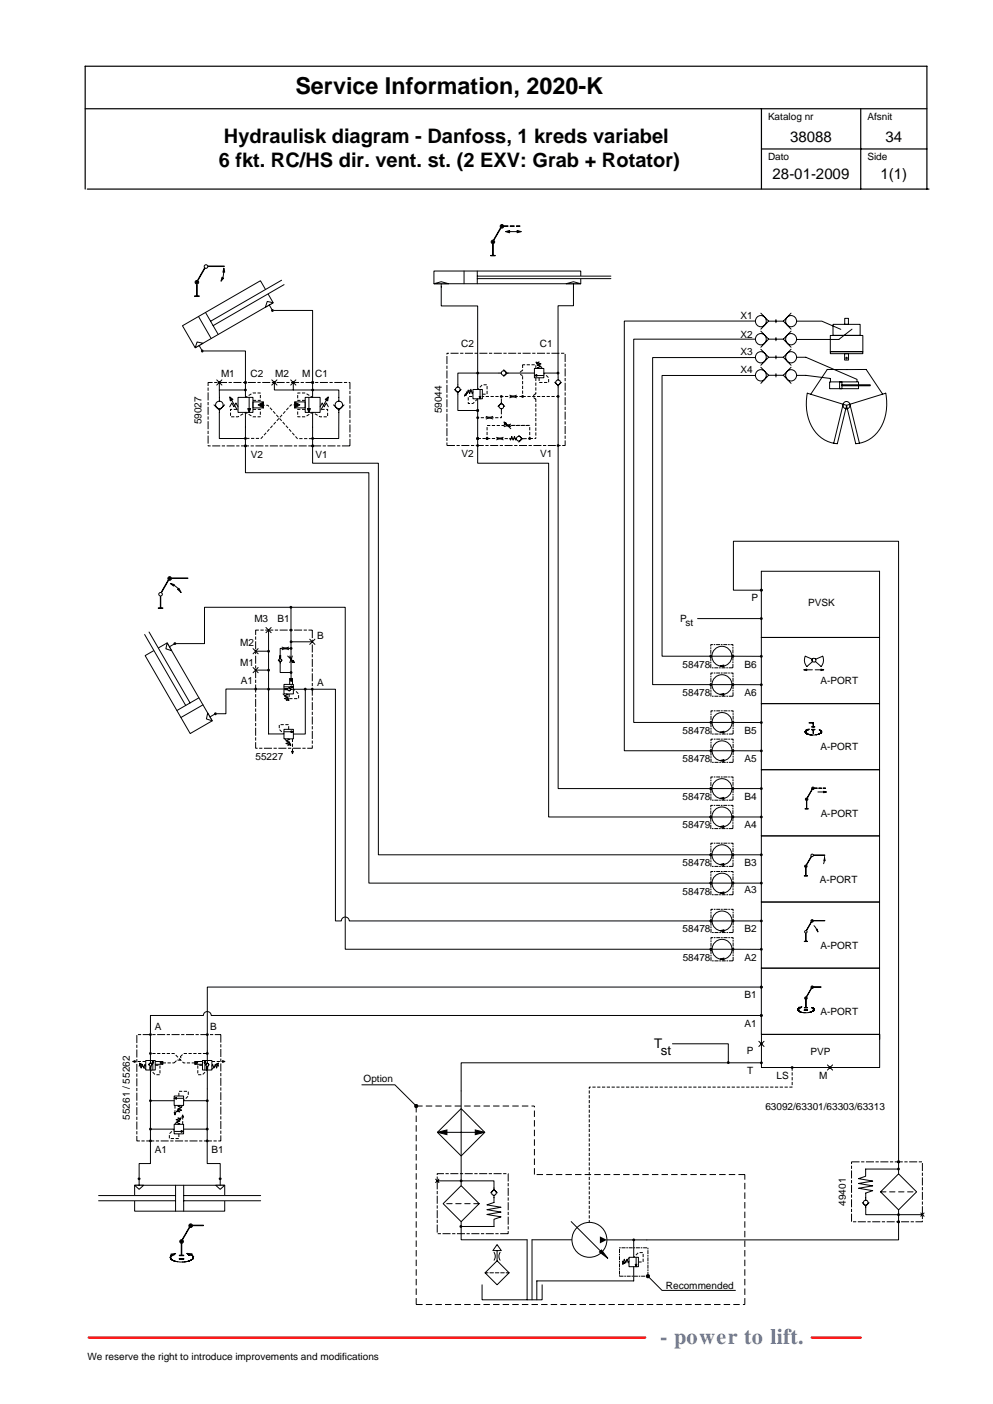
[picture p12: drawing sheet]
<svg xmlns="http://www.w3.org/2000/svg" width="210mm" height="297mm" viewBox="0 0 210 297" stroke-linecap="round" stroke-linejoin="round" font-family="sans-serif">
<path d="M76.5 229.5h7l4.5 4.5" fill="none" stroke="#000" stroke-width=".21"/>
<circle cx="88" cy="234" r=".45" fill="#000"/>
<path d="M18 23h178M161 31.5h35M161 23v17M182 23v17M18 40v-26h178v26M18.5 40h177.9" fill="none" stroke="#000" stroke-width=".25"/>
<path d="M18.8 283h117.6M171.7 283h10.3" fill="none" stroke="#f00" stroke-width=".51"/>
<path d="M38.6 68.9l16.5-9.5 2.7 4.7-16.5 9.5z" fill-rule="evenodd" fill="#fff"/>
<path d="M38.6 68.9l16.5-9.5 2.7 4.7-16.5 9.5z" fill="none" stroke="#000" stroke-width=".21"/>
<path d="M43 68.8l16.5-9.5 .6 .9-16.5 9.5z" fill-rule="evenodd" fill="#fff"/>
<path d="M59.5 59.3l-15 8.7M42 67l2.7 4.6M43.5 66.1l2.6 4.7M60.1 60.2l-15 8.7" fill="none" stroke="#000" stroke-width=".21"/>
<path d="M41.7 72.3l1.2 .3-1.6 1z" fill="#fff"/>
<path d="M41.7 72.3l1.2 .3-1.6 1z" fill="none" stroke="#000" stroke-width=".21"/>
<path d="M56.5 63.8l1.3 .3-1.7 .9z" fill="#fff"/>
<path d="M42.1 73.1l.7 1.2M56.5 63.8l1.3 .3-1.7 .9zM56.9 64.5l.7 1.2" fill="none" stroke="#000" stroke-width=".21"/>
<path d="M28.5 250.8h19v5.4h-19z" fill="#fff"/>
<path d="M28.5 250.8h19v5.4h-19z" fill="none" stroke="#000" stroke-width=".21"/>
<path d="M20.8 252.9h34.3v1.1h-34.3z" fill="#fff"/>
<path d="M20.8 254h16.3M20.8 252.9h16.3M37.1 250.8v5.4M38.8 254h16.3M38.8 252.9h16.3M38.8 250.8v5.4" fill="none" stroke="#000" stroke-width=".21"/>
<path d="M45.6 250.8h1.9l-.9 .8z" fill="#fff"/>
<path d="M45.6 250.8h1.9l-.9 .8z" fill="none" stroke="#000" stroke-width=".21"/>
<path d="M28.5 250.8h1.9l-1 .8z" fill="#fff"/>
<path d="M28.5 250.8h1.9l-1 .8zM29.4 249.4v1.4M46.6 249.4v1.4" fill="none" stroke="#000" stroke-width=".21"/>
<path d="M30.7 138.7l4.6-2.7 9.6 16.5-4.7 2.7z" fill-rule="evenodd" fill="#fff"/>
<path d="M30.7 138.7l4.6-2.7 9.6 16.5-4.7 2.7z" fill="none" stroke="#000" stroke-width=".21"/>
<path d="M30.6 134.2l.9-.5 9.5 16.5-.9 .5z" fill-rule="evenodd" fill="#fff"/>
<path d="M30.6 134.2l8.7 15M31.5 133.7l8.7 15M42.1 147.6l-4.7 2.7M42.9 149.1l-4.7 2.7" fill="none" stroke="#000" stroke-width=".21"/>
<path d="M43.9 150.9l1 1.6-1.3-.4z" fill="#fff"/>
<path d="M43.9 150.9l1 1.6-1.3-.4z" fill="none" stroke="#000" stroke-width=".21"/>
<path d="M35.3 136l1 1.7-1.2-.4z" fill="#fff"/>
<path d="M35.3 136l1 1.7-1.2-.4zM37 136.2l-1.2 .6M45.6 151l-1.2 .7" fill="none" stroke="#000" stroke-width=".21"/>
<path d="M91.8 57.3h31v2.7h-31z" fill="#fff"/>
<path d="M91.8 57.3h31v2.7h-31z" fill="none" stroke="#000" stroke-width=".21"/>
<path d="M98.1 58.4h31.1v.5h-31.1z" fill="#fff"/>
<path d="M98.1 57.3v2.7M100.9 58.9h28.3M100.9 58.4h28.3M100.9 57.3v2.7" fill="none" stroke="#000" stroke-width=".21"/>
<path d="M91.8 60l1.5-.4 1.6 .4z" fill="#fff"/>
<path d="M91.8 60l1.5-.4 1.6 .4z" fill="none" stroke="#000" stroke-width=".21"/>
<path d="M119.7 60l1.6-.4 1.5 .4z" fill="#fff"/>
<path d="M93.3 60v4.7h7.7v10M119.7 60l1.6-.4 1.5 .4zM121.3 60v4.7h-3.3v10M112.5 262.3h8.4M128.3 262.3h8.5" fill="none" stroke="#000" stroke-width=".21"/>
<circle cx="124.6" cy="262.3" r="3.7" fill="#fff"/>
<g fill="none" stroke="#000" stroke-width=".21">
<path d="M120.7 258.4l6.3 6.3M126.8 264.9l.4-.4 1.3 1.7z"/>
<circle cx="124.6" cy="262.3" r="3.7"/>
</g>
<path d="M126.9 261.6l1.4 .7-1.4 .8zM126.8 264.9l.4-.4 1.3 1.7z" fill="#000"/>
<path d="M105.1 266.7l2.6 2.6-2.6 2.5-2.5-2.5zM105.1 263.3l.9 1.3h-.9v2.1v-2.1h-.9z" fill-rule="evenodd" fill="#fff"/>
<path d="M161 224.9h-63.5v5.9M101.9 271.8v3.2h12.7v-3.2M102.6 269.3h.6M103.6 269.3h.8M104.5 265a1.47 1.47 0 0 1 0 1.6M104.7 269.3h.8M105.1 266.7l2.6 2.6-2.6 2.5-2.5-2.5zM105.1 264.6h.9l-.9-1.3-.9 1.3h.9v2.1M105.7 265a1.47 1.47 0 0 0 0 1.6M105.9 269.3h.7M107 269.3h.7M111.5 262.3v12.7" fill="none" stroke="#000" stroke-width=".21"/>
<path d="M92.5 239.6l5-5.1 5 5.1-5 5z" fill-rule="evenodd" fill="#fff"/>
<g fill="none" stroke="#000" stroke-width=".21">
<path d="M37.3 136.2h5.9v-7.7h29.8v72.3h77.1M60 154.3h2v2h-2zM60 154.8h2M60.2 156.3l1.3 1.3M60.9 156.3l.4 .1-.8 .3 .8 .3-.8 .3 .8 .3-.4 .1M61 157.5l.3-.3 .2 .4zM61.6 154.6l.4 .2-.4 .2zM66.4 145.8h4.5v49h1.3a.84 .84 0 0 1 .8-.8 .84 .84 0 0 1 .9 .8h76.2M160.7 208.8h-116.9v9.8M160.7 214.8h-116a.83 .83 0 0 0-.9-.8 .83 .83 0 0 0-.8 .8h-11.2v3.8M92.5 239.6l5-5.1 5 5.1-5 5zM92.5 239.6l2-.5v1z"/>
<path d="M92.5 239.6h10M97.5 230.8v17.5M100.5 239.1l2 .5-2 .5zM31.8 241.7v4.5h-2.4v2.9M43.8 241.7v4.5h2.8v2.9"/>
</g>
<g fill="#000">
<path d="M61 157.5l.3-.3 .2 .4zM61.6 154.6l.4 .2-.4 .2zM92.5 239.6l2-.5v1zM100.5 239.1l2 .5-2 .5z"/>
<circle cx="37" cy="136.2" r=".3"/>
<circle cx="66.1" cy="145.8" r=".3"/>
<circle cx="150.3" cy="194.8" r=".3"/>
<circle cx="31.8" cy="218.9" r=".3"/>
<circle cx="43.8" cy="218.9" r=".3"/>
<circle cx="150.4" cy="200.8" r=".3"/>
<circle cx="161" cy="214.8" r=".3"/>
<circle cx="161" cy="208.8" r=".3"/>
<circle cx="29.4" cy="249.4" r=".31"/>
<circle cx="31.8" cy="241.4" r=".3"/>
<circle cx="43.8" cy="241.4" r=".3"/>
<circle cx="46.6" cy="249.4" r=".31"/>
</g>
<path d="M54.1 133.3h11.9v25h-11.9z" fill="none" stroke="#000" stroke-width=".21" stroke-dasharray="1.7 .3 .7 .3" stroke-linecap="butt"/>
<path d="M61 154.3v-1h-1.9v1l.9 1" fill="none" stroke="#000" stroke-width=".21" stroke-dasharray=".7 .3" stroke-linecap="butt"/>
<path d="M61.7 159h.3l-.2 .4z" fill="#fff"/>
<g fill="none" stroke="#000" stroke-width=".21">
<path d="M43.2 56.7l-1.4 2.5M43.3 56.8l-1.4 2.5M44 56.4h3.4M44 56.3h3.4M46.9 58.7l.4 .1-.6 .7zM47.3 56.7l.2 .9h-.4zM47.3 56.7v.9l-.2 1.3M103.8 54.1h.9M103.8 54h.9M104.2 51.7v2.3M104.3 51.7v2.3M105.9 48.1l-1.5 2.6"/>
<path d="M106 48.2l-1.5 2.6M106.5 47.8h.9M106.5 47.9h.9M106.9 49l.9-.2v.5zM107.6 49h2.6M107.9 47.9h.8M107.9 47.8h.8M109.2 47.9h.7M109.2 47.8h.7M109.3 48.7l.9 .3-.9 .2zM41.1 62.6h1M41.1 62.7h1"/>
<path d="M41.6 60.2v2.3M41.7 60.2v2.3M43.1 74.3h8.8v6.3M57.9 65.7h8.2v14.9M101 74.7v7.7M106 78.9h-9.2v3M106.5 78.2l.7 .7h5.8M106.8 78.5a.5 .5 0 0 0-.8 .3 .5 .5 0 0 0 .6 .6 .5 .5 0 0 0 .3-.8M107.2 78.9l-.7 .7M113 78h2v1.9h-2zM113 79.4l.5-.2v.4zM113.4 76.6l.4 .2-.2 .3z"/>
<path d="M113.4 76.6l1.2 1.3M114 76.6l-.4 .1 .8 .3-.8 .3 .8 .2-.8 .3 .4 .2M115 79.4l-2 .1M118 74.7v4.2h-3M118 79.9v.5M51.9 94.6v5.4h26.1v86.8h72M66.1 94.6v3.4h13.9v82.8h70M96.1 82.4l.7 .7M97.2 82.7a.51 .51 0 0 0-.4-.8 .51 .51 0 0 0-.5 .7 .51 .51 0 0 0 .8 .2M97.5 82.4l-.7 .7v3.7h4.2v-2.4M98.4 83.3l.3 .2-.5 .3zM98.6 82.9l.1 .4 .3-.8 .3 .8 .3-.8 .3 .8 .1-.4"/>
<path d="M99.6 82.4l-1.4 1.4M100 82.4h2v2h-2zM101 94.6v3.4h15v74.8h34M101 87.1v5.4M101 92.8v1.5M101.3 83.9h.4l-.2 .5zM101.5 82.4v2M102.8 88.1a1.48 1.48 0 0 0 1.4 0M102.8 88.6a1.48 1.48 0 0 1 1.4 0M105 92.5a1.62 1.62 0 0 0 1.4 0M105 93a1.48 1.48 0 0 1 1.4 0M106 85v.3l.7 .7"/>
<path d="M106 86.5v.5M106 85.3l-.7 .7M106.3 85.6a.5 .5 0 0 0-.8 .3 .5 .5 0 0 0 .6 .6 .5 .5 0 0 0 .3-.8M106.6 89.3l.5 .2-.3 .3zM106.6 89.7a1.48 1.48 0 0 0 1.4 0M106.6 90.3a1.48 1.48 0 0 1 1.4 0M106.6 89.3l1.4 1.4M107.8 92.7l.1 .4 .3-.8 .3 .8 .3-.8 .3 .8 .1-.4M107.8 83.6a1.48 1.48 0 0 0 1.4 0M107.8 84.2a1.48 1.48 0 0 1 1.4 0M108.7 92.8h.5M109.7 92.1l.7 .7h.3"/>
<path d="M110 92.4a.5 .5 0 0 0-.8 .3 .5 .5 0 0 0 .6 .6 .5 .5 0 0 0 .3-.8M110.4 92.8l-.7 .7M117.3 80.9l.7 .7M118 94.6v72.2h32M118.4 81.2a.5 .5 0 0 0-.4-.8 .5 .5 0 0 0-.5 .7 .5 .5 0 0 0 .8 .2M118.7 80.9l-.7 .7v12.7M33.5 128.6h.9M33.5 128.7h.9M33.9 126.2v2.3M34 126.2v2.3M35.5 122.8l-1.4 2.4M35.6 122.8l-1.4 2.5"/>
<path d="M36 123.4l.9 .3-.2 .3zM36 123.4l1.1 .6 .8 .7M36.4 122.3h3.3M36.4 122.4h3.3M37.5 124.7l.3-.2 .5 .9zM54.1 137.8h2.7M56.8 133.3v22h3.2M58.8 139.7l.4 .4v2.2h2.4M59 139.8a.28 .28 0 0 1 .2-.4 .28 .28 0 0 1 .3 .3 .28 .28 0 0 1-.4 .2M59.4 138.7l-.3 .1 .3 .1-.3 .1 .3 .2-.3 .1h.1M59.6 136.9a1.48 1.48 0 0 0 1.4 0M59.6 137.5a1.48 1.48 0 0 1 1.4 0"/>
<path d="M59.7 139.7l-.5 .4M60.8 138.8l1.5 1.4M61.3 138.8a1.48 1.48 0 0 1 0 1.4M61.5 133.3l.1 10.3M61.6 137.2h-2.4v2.2M61.6 135.8h4.4M61.8 140l.2-.3 .3 .5zM61.8 138.8a1.48 1.48 0 0 0 0 1.4M54.1 141.8h2.7M54.1 145.8h5.9M59.9 146.8l1.2 1.3M60 144.8h2v2h-2z"/>
<path d="M60 145.3h2M60.2 145.6l.1 .4 .1-.4 .1 .4 .1-.4 .1 .4 .1-.2M60.5 146.8l.4 .1-.8 .3 .8 .3-.8 .3 .8 .3-.4 .1M60.6 145.8h.2M60.6 148l.3-.3 .2 .4zM61.1 145.4l.5 .4M61.3 143.6h.5l-.2 .6zM61.3 143.6v1.2M61.4 146a.28 .28 0 0 0-.2-.5 .28 .28 0 0 0-.3 .4 .28 .28 0 0 0 .4 .1M61.6 145.1l.4 .2-.4 .2zM61.7 159h.3l-.2 .4zM61.8 143.6v1.2"/>
<path d="M64.6 145.8v9.5h-2.6M66 145.8h-4.5l-.4 .4M186 218.8h-25v7h25v-7v1.1M36.8 231.9h2v2h-2zM36.8 232.4l.5-.2v.4zM36.8 237.9h2v2h-2zM36.8 232.4h2M36.8 239.4h2M37.6 234.8l.2 .2-.4 .2zM37.6 236.5l.4 .1-.8 .3 .8 .3-.8 .2 .8 .3-.4 .2M37.8 236.7l.5-.2-.2 .5zM38 233.9l-.4 .1 .8 .3-.8 .3 .8 .3-.8 .2 .4 .2"/>
<path d="M38.3 236.5l-1.3 1.3M38.3 239.2l.5 .2-.5 .2zM38.6 233.9l-1.2 1.3M160.5 220.3l1.1 1.1M161.6 220.3l-1.1 1.1M175 225.3l1.1 1.1M176.1 225.3l-1.1 1.1M40.1 259.6l-1.6 2.7M40.1 259.7l-1.5 2.7M40.7 259.2h2.3M40.7 259.3h2.3M36 266v.1"/>
<path d="M36 266.1h.1M36 266.1v.1M36 266h.1M36 266.2h.1M36.1 265.8l-.1 .2M36.1 265.8h.1M36.1 266.2v.1M36.1 266.3h.1M36.1 265.3l1-.1-.4 .4zM36.1 266.3l.1 .1M36.1 265.7v.1M36.1 265.7h.1"/>
<path d="M36.2 265.7h-.1M36.2 266.4h.1M36.2 265.7h.1M36.2 265.6v.1M36.2 266.4l.1 .1M36.3 265.6h.1M36.3 266.5h.1M36.3 265.6h-.1M36.4 266.5v.1M36.4 266.6h.1M36.4 265.5h.1M36.5 265.5l-.2 .1"/>
<path d="M36.5 266.6h.1M36.5 265.5h-.1M36.6 266.6v.1M36.6 265.4l-.1 .1M36.6 266.7h.1M36.7 266.7h.1M36.8 266.7v.1M37.9 265.6h1M37.9 265.7h1M37.9 266.4h1M37.9 266.3h1M38.3 263v2.5"/>
<path d="M38.4 263v2.5M39.6 265.2l1 .1-.6 .3zM40.1 266.7l-1.7 .3-1.6-.2M40.1 266.7l-.1 .1M40.2 266.7h-.1M40.2 266.7h.1M40.3 266.7h-.1M40.3 266.6h.1M40.3 265.5h.1M40.4 265.5h.1M40.4 266.6l-.1 .1M40.4 266.6h.1"/>
<path d="M40.5 266.6h-.1M40.5 266.5v.1M40.5 265.5v.1M40.5 265.6h.1M40.6 265.6h.1M40.6 266.5h-.1M40.6 266.5h.1M40.6 265.6v.1M40.6 266.4v.1M40.6 266.4h.1M40.6 265.7h.1M40.7 265.7h.1"/>
<path d="M40.7 266.4h-.1M40.7 266.4h.1M40.7 265.7l.1 .1M40.7 266.3v.1M40.7 266.3h.1M40.8 265.8h.1M40.8 265.8v.1M40.8 266.2v.1M40.8 266.2h.1M40.8 265.9h.1M40.8 266h.1M40.8 265.9v.1"/>
<path d="M40.8 266.1v.1M40.8 266.1h.1M40.9 266h.1M40.9 266l-.1 .1"/>
<circle cx="41.6" cy="59.7" r=".38"/>
<circle cx="43.6" cy="56.4" r=".38"/>
<circle cx="104.2" cy="51.2" r=".38"/>
<circle cx="106.1" cy="47.9" r=".38"/>
<circle cx="34" cy="125.7" r=".38"/>
<circle cx="35.9" cy="122.4" r=".38"/>
<circle cx="40.3" cy="259.3" r=".38"/>
<circle cx="38.4" cy="262.7" r=".38"/>
</g>
<g fill="none" stroke="#000" stroke-width=".21" stroke-dasharray=".7 .3" stroke-linecap="butt">
<path d="M110.5 77.2v1.2M110.5 79.6v4.3M110.5 78.4a.5 .5 0 0 0-.5 .5 .5 .5 0 0 0 .5 .5M113.3 78v-.8h-2.8M113.3 79.9v3.5M114 79.9v1h2v-1l-1-1M101 84.4l-1 1h-1v-1.5h1M102 83.4h1v-2h-1l-1 1M102.7 92.8h-1.4M105.7 92.8h-2.7M105.7 92.8h3M106 85v-1.1"/>
<path d="M106 87v1.4h-5M107.3 90h4.7v2.8M110.5 83.9h-8.5M110.5 83.9h7.5M110.7 92.8h1.3M111.8 90h-8.8v2.8M112 92.8h1.3M113.3 84.4v8.4M113.3 83.4a.5 .5 0 0 0-.5 .5 .5 .5 0 0 0 .5 .5M61.2 146.8v1h1.9v-1l-1-1M61.8 156.3v3.1M37.8 231.9v-1h2v1l-1 1"/>
<path d="M37.8 239.9v1h-2v-1l1-1M38.6 237.9v-1.5"/>
</g>
<g fill="#000">
<path d="M46.9 58.7l.4 .1-.6 .7zM47.3 56.7l.2 .9h-.4zM106.9 49l.9-.2v.5zM109.3 48.7l.9 .3-.9 .2zM113 79.4l.5-.2v.4zM113.4 76.6l.4 .2-.2 .3zM98.4 83.3l.3 .2-.5 .3zM101.3 83.9h.4l-.2 .5zM106.6 89.3l.5 .2-.3 .3zM36 123.4l.9 .3-.2 .3zM37.5 124.7l.3-.2 .5 .9zM61.8 140l.2-.3 .3 .5z"/>
<path d="M60.6 148l.3-.3 .2 .4zM61.3 143.6h.5l-.2 .6zM61.6 145.1l.4 .2-.4 .2zM36.8 232.4l.5-.2v.4zM37.6 234.8l.2 .2-.4 .2zM37.8 236.7l.5-.2-.2 .5zM38.3 239.2l.5 .2-.5 .2zM36.1 265.3l1-.1-.4 .4zM39.6 265.2l1 .1-.6 .3z"/>
<circle cx="41.6" cy="59.7" r=".38"/>
<circle cx="104.2" cy="51.2" r=".38"/>
<circle cx="106.1" cy="47.9" r=".38"/>
<circle cx="42.8" cy="74.3" r=".3"/>
<circle cx="57.6" cy="65.7" r=".3"/>
<circle cx="101" cy="78.9" r=".3"/>
<circle cx="118" cy="78.9" r=".3"/>
<circle cx="51.9" cy="80.9" r=".3"/>
<circle cx="51.9" cy="94.3" r=".3"/>
<circle cx="66.1" cy="80.9" r=".3"/>
<circle cx="66.1" cy="94.3" r=".3"/>
<circle cx="101" cy="92.8" r=".3"/>
<circle cx="101" cy="86.8" r=".3"/>
<circle cx="101" cy="94.3" r=".3"/>
<circle cx="101" cy="88.4" r=".3"/>
<circle cx="103" cy="92.8" r=".3"/>
<circle cx="106" cy="83.9" r=".3"/>
<circle cx="110.5" cy="83.9" r=".3"/>
<circle cx="112" cy="92.8" r=".31"/>
<circle cx="118" cy="83.9" r=".31"/>
<circle cx="118" cy="94.3" r=".31"/>
<circle cx="35.9" cy="122.4" r=".38"/>
<circle cx="56.8" cy="137.8" r=".3"/>
<circle cx="61.6" cy="137.2" r=".3"/>
<circle cx="61.6" cy="135.8" r=".3"/>
<circle cx="56.8" cy="141.8" r=".3"/>
<circle cx="56.8" cy="145.8" r=".3"/>
<circle cx="61.6" cy="142.3" r=".3"/>
<circle cx="64.5" cy="145.8" r=".3"/>
<circle cx="150.3" cy="172.8" r=".3"/>
<circle cx="150.3" cy="166.8" r=".3"/>
<circle cx="150.3" cy="180.8" r=".3"/>
<circle cx="150.3" cy="186.8" r=".3"/>
<circle cx="161" cy="220.9" r=".3"/>
<circle cx="161" cy="224.9" r=".3"/>
<circle cx="167.5" cy="225.8" r=".3"/>
<circle cx="175.5" cy="225.8" r=".3"/>
<circle cx="40.3" cy="259.3" r=".38"/>
<circle cx="38.4" cy="262.7" r=".38"/>
</g>
<path d="M94.5 74.7h25v19.6h-25zM28.9 218.9h17.8v22.5h-17.8z" fill="none" stroke="#000" stroke-width=".21" stroke-dasharray="1.7 .3 .7 .3" stroke-linecap="butt"/>
<path d="M118 78.9v1" fill="none" stroke="#000" stroke-width=".21" stroke-dasharray="1.4 .7" stroke-linecap="butt"/>
<path d="M38.6 235.9l.2 .5h-.3z" fill="#fff"/>
<path d="M38.6 235.9l.2 .5h-.3z" fill="none" stroke="#000" stroke-width=".21"/>
<path d="M37 233.9v1.5" fill="none" stroke="#000" stroke-width=".21" stroke-dasharray=".7 .3" stroke-linecap="butt"/>
<path d="M36.8 235.4h.4l-.2 .5z" fill="#fff"/>
<path d="M29.4 225.6l.2-.4 .2 .8 .3-.8 .3 .8 .3-.8 .1 .4M29.5 224.9l.4 .2-.2 .3zM29.5 224.9l1.3 1.3M30.8 224.4h2v2h-2zM32.3 224.4l.2 .5h-.4zM32.3 224.4v2M36.8 235.4h.4l-.2 .5z" fill="none" stroke="#000" stroke-width=".21"/>
<path d="M29.5 224.9l.4 .2-.2 .3zM32.3 224.4l.2 .5h-.4z" fill="#000"/>
<path d="M32.8 225.4h1v2h-1l-1-1" fill="none" stroke="#000" stroke-width=".21" stroke-dasharray=".7 .3" stroke-linecap="butt"/>
<path d="M28.1 224.6l.5-.2v.4z" fill="#fff"/>
<path d="M28.1 224.6l.5-.2v.4zM42.8 224.4h2v2h-2zM43.3 224.4l.2 .5h-.4zM43.3 224.4v2M44.8 225.6l.2-.4 .2 .8 .3-.8 .3 .8 .3-.8 .1 .4M45.7 225.1l.5-.2-.2 .5zM46.2 224.9l-1.4 1.3" fill="none" stroke="#000" stroke-width=".21"/>
<path d="M43.3 224.4l.2 .5h-.4zM45.7 225.1l.5-.2-.2 .5z" fill="#000"/>
<path d="M42.8 225.4h-1v2h1l1-1" fill="none" stroke="#000" stroke-width=".21" stroke-dasharray=".7 .3" stroke-linecap="butt"/>
<path d="M47.1 224.4l.5 .2-.5 .2z" fill="#fff"/>
<g fill="none" stroke="#000" stroke-width=".21">
<path d="M45.8 80.4l1.1 1.1M46.9 80.4l-1.1 1.1M57.5 80.4l1.1 1.1M58.6 80.4l-1.1 1.1M61.5 80.4l1.1 1.1M62.6 80.4l-1.1 1.1M53.5 137.2l1.1 1.1M54.6 137.2l-1.1 1.1M56.2 132.8l1.1 1.1M57.3 132.8l-1.1 1.1M61.5 128.5v4.5M53.5 141.2l1.1 1.1"/>
<path d="M53.7 145.8h-5.9v5.2h-1.9M54.6 141.2l-1.1 1.1M31.8 218.9v6l.4 .4M43.8 218.9v6l.4 .4M31.8 225.6v15.8M31.8 224.8l-.4 .5M31.8 232.9h5M31.8 238.9h5M31.9 225.6l.1 .1-.3 .1 .3 .1-.3 .1 .3 .2-.3 .1M32 225a.29 .29 0 0 0-.5 .2 .29 .29 0 0 0 .4 .3 .29 .29 0 0 0 .1-.4M32.8 224.6h1.6v.6h-1.6M33.8 224.9l.6-.3v.6z"/>
<path d="M38.8 232.9h5M38.8 238.9h5M41.2 224.6l.6 .3-.6 .3zM42.8 224.6h-1.6v.6h1.6M43.8 225.6v15.8M43.8 224.9l-.4 .4M43.9 225.6l.1 .1-.3 .1 .3 .1-.3 .1 .3 .2-.3 .1M44 225.1a.29 .29 0 0 0-.5 .1 .29 .29 0 0 0 .4 .4 .29 .29 0 0 0 .2-.5M47.1 224.4l.5 .2-.5 .2z"/>
</g>
<path d="M30.8 224.6h-2.2M34.4 224.9h2.4M36.8 224.9l.7-.7a.42 .42 0 0 0 .6 0 .42 .42 0 0 0 0-.6M38.1 223.6l.7-.7h5M41.2 224.9h-2.4l-2-2h-5M44.8 224.6h2.3" fill="none" stroke="#000" stroke-width=".21" stroke-dasharray=".7 .3" stroke-linecap="butt"/>
<g fill="#000">
<path d="M33.8 224.9l.6-.3v.6zM41.2 224.6l.6 .3-.6 .3z"/>
<circle cx="61.5" cy="128.5" r=".3"/>
<circle cx="61.5" cy="133.3" r=".3"/>
<circle cx="45.6" cy="151" r=".31"/>
<circle cx="54" cy="145.8" r=".31"/>
<circle cx="31.8" cy="232.9" r=".3"/>
<circle cx="31.8" cy="222.9" r=".3"/>
<circle cx="31.8" cy="238.9" r=".3"/>
<circle cx="43.8" cy="238.9" r=".3"/>
<circle cx="43.8" cy="232.9" r=".3"/>
<circle cx="43.8" cy="222.9" r=".3"/>
</g>
<path d="M50.3 84.1h3.2v3.1h-3.2z" fill="#fff"/>
<path d="M48.6 84l.7 .5-.6 .3zM48.6 86.1l.4-.8 .5 .8 .4-.8 .4 .8M49 84.7l1.2 2M50.3 84.1h3.2v3.1h-3.2zM52.4 86.4h.6l-.3 .8zM52.7 84.1v2.3M53.5 85h2.2v1.3h-2.2zM54.6 85.7l1.1-.7v1.3z" fill="none" stroke="#000" stroke-width=".21"/>
<g fill="#000">
<path d="M48.6 84l.7 .5-.6 .3zM52.4 86.4h.6l-.3 .8z"/>
<path d="M54.6 85.7l1.1-.7v1.3z" fill-rule="evenodd"/>
</g>
<path d="M53.5 86.6h1.6v1.6h-1.6l-1.6-1-1.6 1h-1.6v-1.6h1.6M53.5 84.7h1.6v-1.6h-1.6l-1.6 1" fill="none" stroke="#000" stroke-width=".21" stroke-dasharray=".7 .3" stroke-linecap="butt"/>
<path d="M64.5 84.1h3.2v3.1h-3.2z" fill="#fff"/>
<g fill="none" stroke="#000" stroke-width=".21">
<path d="M159.7 79.4h-19.7v59.4h10.3M159.7 75.6h-21.7v69.2h12.3M159.7 71.8h-25.7v81h16.3M159.7 67.9h-27.7v90.9h18.3M160.9 66.3l1.6 1.6h3.2M160.9 70.1l1.6 1.7h3.2M160.9 73.9l1.6 1.7h3.2M160.9 77.7l1.6 1.7h3.2M162.5 67.9l-1.6 1.7M162.5 71.8l-1.6 1.7M162.5 75.6l-1.6 1.7M162.5 79.4l-1.6 1.7"/>
<path d="M164.1 67.6v.7M164.1 71.4v.7M164.1 75.2v.7M164.1 79.1v.7M165.7 67.9l1.6 1.7M165.7 71.8l1.6 1.7M165.7 75.6l1.6 1.7M165.7 79.4l1.6 1.7M167.3 66.3l-1.6 1.6M167.3 70.1l-1.6 1.7M167.3 73.9l-1.6 1.7M167.3 77.7l-1.6 1.7"/>
<path d="M168.4 67.9h5.4l4 1.8M168.4 75.6h2l10.8 4.7v.4M168.4 79.4h2l5.2 .7v.7M175.6 71h6.9v3.4h-6.9zM175.6 74.4h6.9v.4h-6.9zM176.1 68.6h5.8v2.4h-5.8zM178.6 74.8h.8v1.4h-.8zM178.6 67.4h.8v1.2h-.8zM178.9 75.6h.2v.3h-.2zM180.2 69.6l-2.8 2.2h-9M45.3 85.7l1.1 1.1M46.4 87.2v5.6h5.5v-5.6"/>
<path d="M46.4 80.9v1.6M47 86.1a.79 .79 0 0 0-.4-1.2 .79 .79 0 0 0-1 .9 .79 .79 0 0 0 1.3 .5M47.5 85.7l-1.1 1.1v.4M51.9 82.5h-5.5v2.4M51.9 80.9v3.2M58 81v1.5h13.6v2.4M62 80.9v1.6M62.3 85h2.2v1.3h-2.2zM62.3 85l1.1 .7-1.1 .6zM64.5 84.1h3.2v3.1h-3.2zM65 86.4h.6l-.3 .8zM65.3 84.1v2.3"/>
<path d="M66.1 80.9v3.2M67.7 86.1l.4-.8 .5 .8 .4-.8 .4 .8M68.8 84.5l.6-.5-.1 .8zM69 84.7l-1.1 2M70.5 85.7l1.1 1.1M72.3 86.1a.79 .79 0 0 0-.6-1.2 .79 .79 0 0 0-.8 1 .79 .79 0 0 0 1.2 .4M72.7 85.7l-1.1 1.1v6h-5.5v-5.6M170.7 83.2l8.3 2.5-1.9 8.2a7.2 7.2 0 0 1-6.5-6.7l-.1-2.6zM171.4 83.4l3.5-5.2h8.3l3.4 5.2M175.4 80.8h6.1v1.4h-6.1zM177.5 80.8h.5v1.4h-.5zM178 81.4h6v.2h-6z"/>
<path d="M178.3 85.5l-2 8.3M179 85.7l8.3-2.5a9.5 9.5 0 0 1-3.3 9.7l-2 .8-1 .2zM179.7 85.5l2 8.3M65.5 135.2l1.1 1.1M66.6 135.2l-1.1 1.1M147.5 130.9h13.5M160.7 124.9h-5.6v-10.4h34.9v131M161 120.9h25v97.9h-25zM161 134.9h25M170.3 138.8l1.5 .7v.5l-1.2 1a1.97 1.97 0 0 1-.3-2.2zM172.5 139.5a.41 .41 0 0 0-.6-.1 .41 .41 0 0 0-.1 .6 .41 .41 0 0 0 .6 0M172.5 139.5l-.1 .5"/>
<path d="M172.5 139.5l1.5-.7a2.05 2.05 0 0 1-.4 2.2l-1.2-1M161 148.9h25M170 141.7l.6-.1v.3zM170 141.7h1.8M170.3 154.8h.1M170.3 154.9h.1M170.3 154.8v.1M170.3 154.7v.1M170.3 154.7h.1M170.3 154.9v.1M170.3 155h.1M170.3 155l.3 .3"/>
<path d="M170.3 154.6h.1M170.4 154.6h.1M170.4 155.1h.1M170.4 154.6l-.1 .1M170.4 154.4l.8-.2-.3 .3zM170.4 154.5v.1M170.5 155.2h.1M170.5 154.5h.1M170.5 154.5h-.1M170.6 155.2h.1M170.6 154.4l-.1 .1M170.6 155.3h.1"/>
<path d="M170.6 155.3h.3M170.7 155.3h.1M170.9 155.3l.9 .2 1.3-.2M170.9 155.3h.1M171.1 152.9h.8v.9M171.1 153h.8M171.6 153.8h.7M171.6 154.4h.7M171.6 154.3h.7M171.9 154.4v.8M172 152.9v.9M172 154.4v.8"/>
<path d="M172.4 141.7h1.8M173.1 155.3h.1M173.2 155.3h-.1M173.2 155.3h.1M173.3 154.4l.1 .1M173.3 155.2l-.1 .1M173.3 154.5h.1M173.3 155.2h.1M173.4 154.5h.1M173.4 154.5v.1M173.4 155.2h.1M173.4 154.6h.1"/>
<path d="M173.5 154.6h.1M173.5 155.1h.1M173.5 155.1l-.2 .1M173.5 155h.1M173.5 154.6v.1M173.5 155v.1M173.5 154.7h.1M173.6 154.7h.1M173.6 155h.1M173.6 155h-.1M173.6 141.6l.6 .1-.6 .2zM173.6 154.7v.1"/>
<path d="M173.6 154.9v.1M173.6 154.8h.1M173.6 154.8v.1M173.6 154.9h.1M161 162.9h25M161 176.8h25M161 162.8h25M170.2 171.2h.7M170.2 171.1h.7M170.5 169.4v1.6M170.6 169.4v1.6M171.7 167l-1 1.8"/>
<path d="M171.8 167l-1 1.8M172.1 166.7h.7M172.1 166.8h.7M173 167.6h1.8M173.1 166.8h.6M173.1 166.7h.6M174.1 166.8h.5M174.1 166.7h.5M174.2 167.4l.6 .2-.6 .1zM161 190.8h25M170.1 185.3h.7M170.1 199.1h.6"/>
<path d="M170.1 199.2h.6M170.4 183.6v1.6M170.4 197.5v1.6M171.5 181.2l-1 1.7M171.5 195.1l-1 1.7M171.6 195.1l-1 1.7M171.6 181.3l-1 1.7M172.1 181h2.3M172.1 180.9h2.3M172.1 194.8h2.3M172.1 195.8l.9 1.3M172.6 196.6h.2l.2 .5z"/>
<path d="M174.3 181.5l.2 .6h-.3zM174.3 181.2l-.1 1.5M161 204.8h25M168.7 213.6h.1M168.7 213.7h.1M168.7 213.6v.1M168.7 213.5v.1M168.7 213.5h.1M168.7 213.4h.1M168.7 213.8h.1M168.7 213.7v.1M168.8 213.4h.1"/>
<path d="M168.8 213.8h.1M168.8 213.4l-.1 .1M168.8 213.8v.1M168.8 213.3v.1M168.8 213.3h.1M168.8 213.9h.1M168.8 213.1l.8-.1-.3 .3zM168.9 213.3h-.1M168.9 213.9l.4 .2M168.9 213.3h.1M168.9 213.9h.1M168.9 214h.1"/>
<path d="M169 213.2h.1M169 214h.1M169 213.2l-.1 .1M169.1 214h.1M169.1 214.1h.1M169.2 214.1h.1M169.3 214.1l.9 .2 1.3-.2M170.1 213.7h.7M170.1 213.2h.7M170.4 211.4v1.7M170.5 211.4v1.7M171.1 214.2h.1"/>
<path d="M171.5 214.1h.1M171.6 209l-1.1 1.9M171.6 214.1h-.1M171.6 214v.1M171.6 209.1l-1.1 1.9M171.7 213.2h.1M171.7 213.2l.2 .1M171.7 214h.1M171.7 214h-.1M171.8 213.3h.1M171.8 213.2v.1M171.8 214h.1"/>
<path d="M171.8 213.9h.1M171.9 213.3h.1M171.9 213.9l-.2 .1M171.9 213.9h.1M171.9 213.3v.1M171.9 213.4h.1M171.9 213.8h.1M171.9 213.8v.1M172 213.4h.1M172 213.8h.1M172 213.8h-.1M172 213.4v.1"/>
<path d="M172 208.8h1.6M172 213.5h.1M172 213.5v.1M172 213.7h.1M172 208.9h1.6M172 213.7v.1M172 213.6h.1M172 213.6v.1M97.5 258.5v3.8h14M97.5 248.3v2.5M190 258.5v3.8h-53.2M112.5 262.3v12.7"/>
<path d="M131.6 266.8l.1 .4 .3-.8 .3 .8 .3-.8 .3 .8 .1-.4M131.9 267l.2 .3-.4 .1zM133 266h2v2h-2zM133 266.2l-1.3 1.2M134 262.3v3.7M134.3 267.5h.4l-.2 .5zM134.5 266v2"/>
<circle cx="160.9" cy="71.8" r="1.17"/>
<circle cx="160.9" cy="79.4" r="1.17"/>
<circle cx="160.9" cy="67.9" r="1.17"/>
<circle cx="160.9" cy="75.6" r="1.17"/>
<circle cx="167.3" cy="71.8" r="1.17"/>
<circle cx="167.3" cy="79.4" r="1.17"/>
<circle cx="167.3" cy="67.9" r="1.17"/>
<circle cx="167.3" cy="75.6" r="1.17"/>
<circle cx="179" cy="85.7" r=".76"/>
<circle cx="170.6" cy="169.1" r=".27"/>
<circle cx="171.9" cy="166.8" r=".27"/>
<circle cx="170.4" cy="197.1" r=".26"/>
<circle cx="170.4" cy="183.3" r=".26"/>
<circle cx="171.7" cy="181" r=".26"/>
<circle cx="171.7" cy="194.8" r=".26"/>
<circle cx="170.4" cy="211.2" r=".27"/>
<circle cx="171.8" cy="208.9" r=".27"/>
</g>
<g fill="#000">
<path d="M62.3 85l1.1 .7-1.1 .6zM65 86.4h.6l-.3 .8zM68.8 84.5l.6-.5-.1 .8zM170 141.7l.6-.1v.3zM170.4 154.4l.8-.2-.3 .3zM173.6 141.6l.6 .1-.6 .2zM174.2 167.4l.6 .2-.6 .1zM172.6 196.6h.2l.2 .5zM174.3 181.5l.2 .6h-.3zM168.8 213.1l.8-.1-.3 .3zM131.9 267l.2 .3-.4 .1zM134.3 267.5h.4l-.2 .5z"/>
<circle cx="46.4" cy="80.9" r=".3"/>
<circle cx="51.9" cy="92.8" r=".3"/>
<circle cx="51.9" cy="94.3" r=".3"/>
<circle cx="51.9" cy="82.5" r=".3"/>
<circle cx="51.9" cy="80.9" r=".3"/>
<circle cx="58" cy="80.9" r=".3"/>
<circle cx="62" cy="80.9" r=".3"/>
<circle cx="66.1" cy="92.8" r=".31"/>
<circle cx="66.1" cy="94.3" r=".3"/>
<circle cx="66.1" cy="82.5" r=".3"/>
<circle cx="66.1" cy="80.9" r=".3"/>
<circle cx="161" cy="124.9" r=".3"/>
<circle cx="161" cy="138.9" r=".3"/>
<circle cx="161" cy="130.9" r=".3"/>
<circle cx="161" cy="152.9" r=".3"/>
<circle cx="161" cy="158.9" r=".3"/>
<circle cx="161" cy="144.9" r=".3"/>
<circle cx="161" cy="172.8" r=".3"/>
<circle cx="161" cy="166.8" r=".3"/>
<circle cx="170.6" cy="169.1" r=".27"/>
<circle cx="171.9" cy="166.8" r=".27"/>
<circle cx="161" cy="186.8" r=".3"/>
<circle cx="161" cy="194.8" r=".3"/>
<circle cx="161" cy="180.8" r=".3"/>
<circle cx="170.4" cy="183.3" r=".26"/>
<circle cx="171.7" cy="194.8" r=".26"/>
<circle cx="161" cy="214.8" r=".3"/>
<circle cx="161" cy="200.8" r=".3"/>
<circle cx="161" cy="208.8" r=".3"/>
<circle cx="170.4" cy="211.2" r=".27"/>
<circle cx="171.8" cy="208.9" r=".27"/>
<circle cx="190" cy="245.8" r=".3"/>
<circle cx="190" cy="258.5" r=".31"/>
<circle cx="134" cy="262.3" r=".3"/>
</g>
<path d="M52.1 92.8h3.1l6.3-7.1h1M64.5 86.6h-1.6v1.6h1.6l1.6-1 1.6 1h1.6v-1.6h-1.6M64.5 84.7h-1.6v-1.6h1.6l1.6 1M66 92.8h-3.1l-6.3-7.1h-.9M167.5 225.8v4.2h-42.9v28.6M135 267h1v-2h-1l-1 1" fill="none" stroke="#000" stroke-width=".21" stroke-dasharray=".7 .3" stroke-linecap="butt"/>
<path d="M44 80.9h30v13.4h-30zM51.9 92.8v1.5M66.1 92.8v1.5" fill="none" stroke="#000" stroke-width=".21" stroke-dasharray="1.7 .3 .7 .3" stroke-linecap="butt"/>
<path d="M131 264h6v6h-6z" fill="none" stroke="#000" stroke-width=".21" stroke-dasharray=".8 .2 .3 .2" stroke-linecap="butt"/>
<path d="M93.7 254.7l3.8-3.9 3.8 3.9-3.8 3.8z" fill-rule="evenodd" fill="#fff"/>
<g fill="none" stroke="#000" stroke-width=".21">
<path d="M150.3 138.8l10.7 .1M150.3 144.8l10.7 .1M150.3 158.8l10.7 .1M150.3 152.8l10.7 .1M152.2 140.9l.9-.2v.4zM152.2 146.9l.9-.2v.4zM152.3 154.9l.8-.2v.4zM150.3 166.8h10.7M150.3 172.8h10.7M152.2 174.9l.9-.2v.4zM152.3 160.9l.8-.2v.4zM152.3 168.9l.8-.2v.4z"/>
<path d="M150.3 186.8h10.7M150.3 180.8h10.7M150.3 194.8h10.7M152.3 196.9l.8-.2v.4zM152.3 188.9l.8-.2v.4zM152.3 182.9l.8-.2v.4zM150.3 200.8l10.7 .1M152.3 202.9l.8-.2v.4zM142.2 220.8h11.8v4.1M92.1 249.5l.7 .7M92.5 249.8h5M92.8 249.5l-.7 .7"/>
<path d="M93.7 254.7l3.8-3.9 3.8 3.9-3.8 3.8zM94.5 254.7h1.1M96.4 254.7h1.1M97.5 249.8h7v1.9l-.7 .7M98.3 254.7h1.1M100.2 254.7h1.1M104.1 252a.5 .5 0 0 1 .8 .3 .5 .5 0 0 1-.6 .6 .5 .5 0 0 1-.2-.8M104.5 252.9v1.5l-1.5 .5 3 .5-3 .5 3 .5-3 .5 3 .6-1.5 .5v1.5h-7M104.5 251.6l.7 .8M190 245.8v2.5M190 256v2.5M134 268v3h-20.5v4"/>
<path d="M137 270l3 3h15.5"/>
<circle cx="152.6" cy="138.8" r="2.1"/>
<circle cx="152.7" cy="144.9" r="2.1"/>
<circle cx="152.7" cy="158.8" r="2.1"/>
<circle cx="152.7" cy="152.9" r="2.1"/>
<circle cx="152.6" cy="172.8" r="2.11"/>
<circle cx="152.7" cy="166.8" r="2.1"/>
<circle cx="152.7" cy="180.8" r="2.11"/>
<circle cx="152.7" cy="186.8" r="2.1"/>
<circle cx="152.7" cy="194.8" r="2.1"/>
<circle cx="152.7" cy="200.8" r="2.1"/>
</g>
<g fill="#000">
<path d="M152.2 140.9l.9-.2v.4zM152.2 146.9l.9-.2v.4zM152.3 154.9l.8-.2v.4zM152.3 168.9l.8-.2v.4zM152.2 174.9l.9-.2v.4zM152.3 160.9l.8-.2v.4zM152.3 182.9l.8-.2v.4zM152.3 196.9l.8-.2v.4zM152.3 188.9l.8-.2v.4zM152.3 202.9l.8-.2v.4z"/>
<circle cx="150.3" cy="138.8" r=".31"/>
<circle cx="155" cy="138.8" r=".31"/>
<circle cx="150.3" cy="144.8" r=".3"/>
<circle cx="150.3" cy="158.8" r=".3"/>
<circle cx="150.3" cy="152.8" r=".3"/>
<circle cx="155" cy="144.8" r=".3"/>
<circle cx="155" cy="152.8" r=".3"/>
<circle cx="155" cy="158.8" r=".3"/>
<circle cx="150.3" cy="172.8" r=".3"/>
<circle cx="150.3" cy="166.8" r=".3"/>
<circle cx="155" cy="172.8" r=".3"/>
<circle cx="155" cy="166.8" r=".3"/>
<circle cx="150.3" cy="180.8" r=".3"/>
<circle cx="150.3" cy="186.8" r=".3"/>
<circle cx="150.3" cy="194.8" r=".3"/>
<circle cx="155" cy="180.8" r=".3"/>
<circle cx="155" cy="186.8" r=".3"/>
<circle cx="155" cy="194.8" r=".3"/>
<circle cx="150.3" cy="200.8" r=".3"/>
<circle cx="155" cy="200.8" r=".3"/>
<circle cx="154" cy="224.8" r=".3"/>
<circle cx="97.4" cy="259.5" r=".3"/>
<circle cx="97.5" cy="249.8" r=".3"/>
<circle cx="190" cy="245.8" r=".31"/>
<circle cx="137" cy="270" r=".45"/>
</g>
<path d="M92.5 248.3h15v12.7h-15z" fill="none" stroke="#000" stroke-width=".21" stroke-dasharray="1.7 .3 .7 .3" stroke-linecap="butt"/>
<path d="M150.3 136.4h4.7v4.9h-4.7zM150.3 142.4h4.7v4.9h-4.7zM150.3 156.4h4.7v4.9h-4.7zM150.3 150.4h4.7v4.9h-4.7zM150.3 170.4h4.7v4.9h-4.7zM150.3 178.4h4.7v4.9h-4.7zM150.3 164.4h4.7v4.9h-4.7zM150.3 184.4h4.7v4.9h-4.7zM150.3 198.4h4.7v4.9h-4.7zM150.3 192.4h4.7v4.9h-4.7z" fill="none" stroke="#000" stroke-width=".21" stroke-dasharray=".8 .2 .3 .2" stroke-linecap="butt"/>
<path d="M88 234v42M88 234h25M113 248.5v-14.5M157.5 248.5h-44.5M88 276h69.5M157.5 276v-27.5" fill="none" stroke="#000" stroke-width=".21" stroke-dasharray="1.4 .7" stroke-linecap="butt"/>
<path d="M190 248.3l3.8 3.9-3.8 3.8-3.8-3.8z" fill-rule="evenodd" fill="#fff"/>
<path d="M182.4 254.4l.7 .8M183.5 254.7a.5 .5 0 0 0-.3-.8 .5 .5 0 0 0-.6 .6 .5 .5 0 0 0 .8 .3M183.8 254.4l-.7 .7v1.9h7M186.2 252.2h1.1M188.1 252.2h1.2M190 247.3h-7v1.6l-1.5 .5 3.1 .5-3.1 .5 3.1 .5-3.1 .5 3.1 .5-1.5 .5v1.5M190 257h5.1M190 248.3l3.8 3.9-3.8 3.8-3.8-3.8zM190 252.2h1.2M191.9 252.2h1.2M194.7 256.6l.7 .7M195.4 256.6l-.7 .7" fill="none" stroke="#000" stroke-width=".21"/>
<g fill="#000">
<circle cx="190" cy="247.3" r=".3"/>
<circle cx="190" cy="257" r=".3"/>
<circle cx="190" cy="258.5" r=".31"/>
</g>
<path d="M180.1 245.8h15v12.7h-15z" fill="none" stroke="#000" stroke-width=".21" stroke-dasharray="1.7 .3 .7 .3" stroke-linecap="butt"/>
<text font-size="4.9" x="62.5" y="20">Service Information, 2020-K</text>
<text font-size="4.7" fill="#3365ff" x="139.6" y="284.3">- power to lift.</text>
<g font-size="4.2">
<text x="46.2" y="35.3">6 fkt. RC/HS dir. vent. st. (2 EXV: Grab + Rotator)</text>
<text x="47.3" y="30.2">Hydraulisk diagram - Danfoss, 1 kreds variabel</text>
</g>
<g font-size="3.2">
<text x="167.1" y="30">38088</text>
<text x="187.2" y="30">34</text>
<text x="163.4" y="38">28-01-2009</text>
<text x="186.2" y="38">1(1)</text>
</g>
<g font-size="2.8">
<text x="138.3" y="221.6">T</text>
<text x="139.7" y="223.2">st</text>
</g>
<g font-size="2.1">
<text x="162.4" y="25.3">Katalog nr</text>
<text x="183.4" y="25.4">Afsnit</text>
<text x="162.4" y="33.9">Dato</text>
<text x="183.4" y="33.9">Side</text>
<text x="156.6" y="67.5">X1</text>
<text x="156.6" y="71.5">X2</text>
<text x="97.5" y="73.4">C2</text>
<text x="114.2" y="73.4">C1</text>
<text x="156.6" y="75.1">X3</text>
<text x="46.7" y="79.7">M1</text>
<text x="53" y="79.7">C2</text>
<text x="58.2" y="79.7">M2</text>
<text x="63.9" y="79.7">M</text>
<text x="66.7" y="79.7">C1</text>
<text x="156.6" y="79">X4</text>
<text x="42.6" y="89.8" transform="rotate(-90 42.6 89.8)">59027</text>
<text x="93.5" y="87.4" transform="rotate(-90 93.5 87.4)">59044</text>
<text x="53" y="97">V2</text>
<text x="66.7" y="97">V1</text>
<text x="97.6" y="96.6">V2</text>
<text x="114.2" y="96.6">V1</text>
<text x="53.8" y="131.6">M3</text>
<text x="58.7" y="131.6">B1</text>
<text x="143.8" y="131.6">P</text>
<text x="158.9" y="127.2">P</text>
<text x="170.9" y="128.2">PVSK</text>
<text x="50.8" y="136.6">M2</text>
<text x="67.1" y="135.2">B</text>
<text x="144.9" y="132.4">st</text>
<text x="50.8" y="140.9">M1</text>
<text x="144.3" y="141.3">58478</text>
<text x="157.4" y="141.2">B6</text>
<text x="50.9" y="144.6">A1</text>
<text x="67.1" y="145.1">A</text>
<text x="144.3" y="147.3">58478</text>
<text x="157.4" y="147.2">A6</text>
<text x="173.5" y="144.7">A-PORT</text>
<text x="144.4" y="155.3">58478</text>
<text x="157.4" y="155.2">B5</text>
<text x="54" y="160.8">55227</text>
<text x="144.4" y="161.3">58478</text>
<text x="157.4" y="161.2">A5</text>
<text x="173.5" y="158.7">A-PORT</text>
<text x="144.4" y="169.3">58478</text>
<text x="157.4" y="169.2">B4</text>
<text x="173.5" y="172.8">A-PORT</text>
<text x="144.3" y="175.3">58479</text>
<text x="157.4" y="175.2">A4</text>
<text x="144.4" y="183.3">58478</text>
<text x="157.4" y="183.2">B3</text>
<text x="144.4" y="189.3">58478</text>
<text x="157.4" y="189">A3</text>
<text x="173.3" y="186.8">A-PORT</text>
<text x="144.4" y="197.3">58478</text>
<text x="157.4" y="197.2">B2</text>
<text x="144.4" y="203.3">58478</text>
<text x="157.4" y="203.2">A2</text>
<text x="173.5" y="200.7">A-PORT</text>
<text x="157.4" y="211.2">B1</text>
<text x="173.5" y="214.7">A-PORT</text>
<text x="32.7" y="218">A</text>
<text x="44.4" y="218">B</text>
<text x="157.4" y="217.2">A1</text>
<text x="157.9" y="223">P</text>
<text x="158" y="227.2">T</text>
<text x="171.4" y="223.2">PVP</text>
<text x="76.9" y="228.9">Option</text>
<text x="164.2" y="228.2">LS</text>
<text x="173.2" y="228.2">M</text>
<text x="27.5" y="236.9" transform="rotate(-90 27.5 236.9)">55261 / 55262</text>
<text x="161.8" y="234.8">63092/63301/63303/63313</text>
<text x="32.7" y="243.9">A1</text>
<text x="44.7" y="243.9">B1</text>
<text x="178.9" y="255.1" transform="rotate(-90 178.9 255.1)">49401</text>
<text x="140.8" y="272.6">Recommended</text>
<text x="18.5" y="287.6">We reserve the right to introduce improvements and modifications</text>
</g>
</svg>
